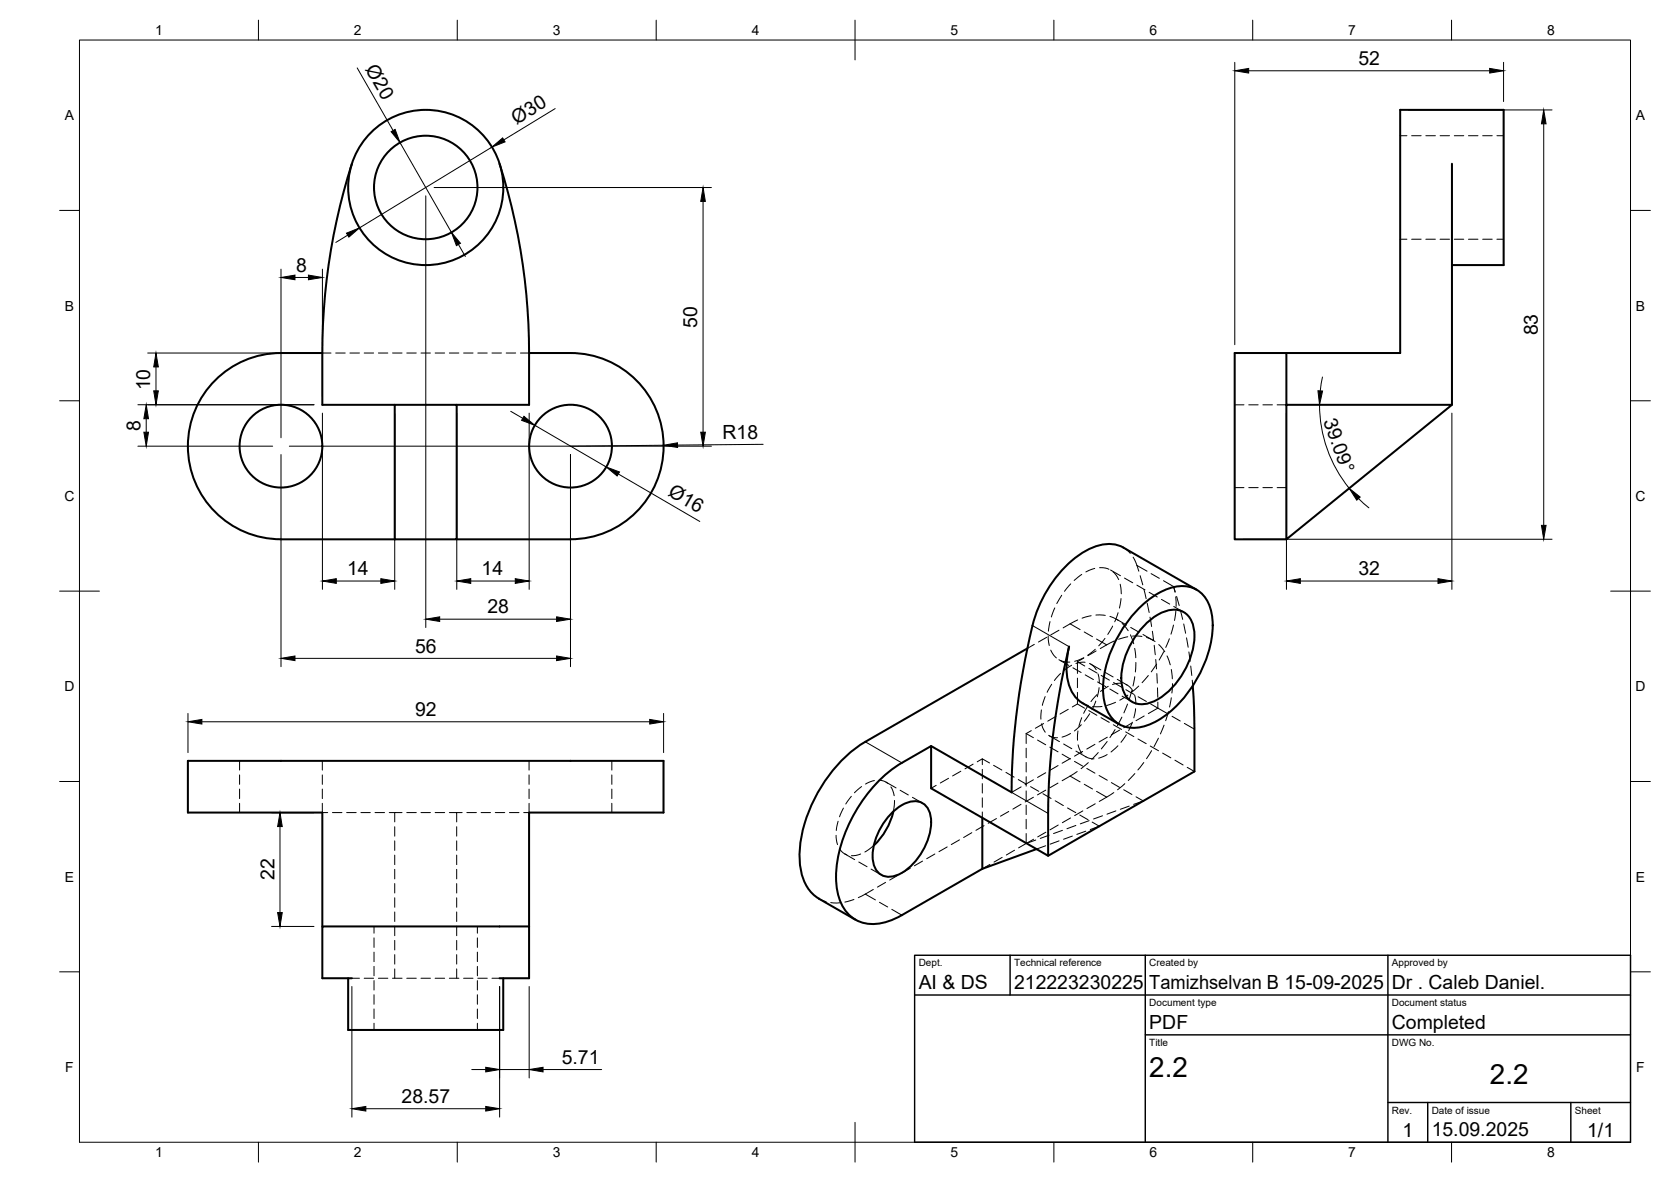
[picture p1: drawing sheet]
<svg xmlns="http://www.w3.org/2000/svg" width="420mm" height="297mm" viewBox="0 0 420 297" stroke-linecap="round" stroke-linejoin="round" font-family="sans-serif">
<!-- layer: Visible -->
<g fill="none" stroke="#000" stroke-width=".51">
<path d="M88.5 41.2a155.6 155.6 0 0 0-7.5 47.5v13h18.3M125.6 41.2a155.6 155.6 0 0 1 7.4 47.5v13h-18.2M365.1 41.2v60.5M365.1 66.6h13v-39h-26v61.1h-41.6v46.8h12.9M81 88.7h-10.4a23.4 23.4 0 0 0-23.4 23.4 23.4 23.4 0 0 0 23.4 23.4h28.7M133 88.7h10.5a23.4 23.4 0 0 1 23.4 23.4 23.4 23.4 0 0 1-23.4 23.4h-28.7M323.4 88.7v46.8l41.7-33.8h-41.7M99.3 101.7h15.5v33.8h-15.5zM286.1 153.2a17.6 17.6 0 0 1 10.7-5.9 7.4 7.4 0 0 1 7.8 6.6 25.6 25.6 0 0 1-4.2 17.6 24.9 24.9 0 0 1-12.2 10.9 7.5 7.5 0 0 1-10.5-6.1 25.6 25.6 0 0 1 4.1-17.6 31.9 31.9 0 0 1 4.3-5.5zM288 156.9a9.8 9.8 0 0 1 8.4-3.6 5.3 5.3 0 0 1 3.9 5.2 19.6 19.6 0 0 1-10.3 17.8 5.3 5.3 0 0 1-8-4.6 19.8 19.8 0 0 1 6-14.8zM300.9 148.2l-18.4-10.6a9 9 0 0 0-8.3 .2 28.8 28.8 0 0 0-13.3 15.5 121.4 121.4 0 0 0-4.7 21.2 166.1 166.1 0 0 0-1.8 24.6l-20.3-11.6M258.3 162.9l-40.7 23.5a36.5 36.5 0 0 0-16.6 28.7 12.7 12.7 0 0 0 4 10.1l.9 .6"/>
<path d="M299.9 172.4l.4 8.1v13.4l-36.8 21.2-29.4-17v-10.6a50.8 50.8 0 0 0-11.7 7.4 37.2 37.2 0 0 0-12.2 25.5 12.1 12.1 0 0 0 4.4 10.4 10.5 10.5 0 0 0 10.6 0l1.6-.8M281.4 182l-9.2-5.3a9.4 9.4 0 0 1-4-8.5l.1-2.7 .5-3a180.8 180.8 0 0 0-5.3 41.9v10.7M223.9 204.6a8.7 8.7 0 0 1 6.9-3.2 4.2 4.2 0 0 1 3.2 4 15.6 15.6 0 0 1-8.3 14.5 4.2 4.2 0 0 1-6.2-3.6 15.6 15.6 0 0 1 4.4-11.7zM224.6 204a17.3 17.3 0 0 1-4.9 8.4M247 205.5v12.8M247 218.3l-20.2 11.7M260.6 213.4l-13.6 4.9M81 232.8v-28.6h-33.8v-13h119.6v13h-33.8v28.6M205.9 225.8l9.2 5.3M87.5 245.8v13h39v-13M88.5 245.8h-7.5v-13h52v13h-7.4"/>
<circle cx="107" cy="47.1" r="19.5"/>
<circle cx="107.1" cy="47.1" r="13"/>
<circle cx="70.6" cy="112.1" r="10.4"/>
<circle cx="143.5" cy="112.1" r="10.4"/>
</g>
<!-- layer: Hidden -->
<g fill="none" stroke="#000" stroke-width=".25">
<path d="M352.1 34.1h1.7M354.9 34.1h2.4M358.5 34.1h2.4M362.1 34.1h2.4M365.7 34.1h2.3M369.2 34.1h2.4M372.8 34.1h2.4M376.4 34.1h1.7M352.1 60.1h1.7M354.9 60.1h2.4M358.5 60.1h2.4M362.1 60.1h2.4"/>
<path d="M365.7 60.1h2.3M369.2 60.1h2.4M372.8 60.1h2.4M376.4 60.1h1.7M81 88.7h2.2M84.4 88.7h2.4M88 88.7h2.4M91.6 88.7h2.3M95.1 88.7h2.4M98.7 88.7h2.4M102.3 88.7h2.4M105.9 88.7h2.3"/>
<path d="M109.4 88.7h2.4M113 88.7h2.4M116.6 88.7h2.3M120.1 88.7h2.4M123.7 88.7h2.4M127.3 88.7h2.4M130.9 88.7h2.1M310.5 101.7h2.3M314 101.7h2.4M317.5 101.7h2.4M321.1 101.7h2.3M282.5 137.6l1.7 1.5"/>
<path d="M310.5 122.5h2.3M314 122.5h2.4M317.5 122.5h2.4M321.1 122.5h2.3M263.5 159.8l.3 2.4M264 156.2l-.4 2.4M265.2 152.8l-.8 2.3M266.3 158.4l-2.1 1.2M267 149.6l-1.3 2.1M269.2 146.7l-1.5 1.9M271 155.8l-3.7 2M272 144.4l-1.9 1.5"/>
<path d="M274.4 154.7l-2.3 .6M275.3 142.8l-2.3 .9M275.5 154.6l2.4 .1M276.5 142.7l1.5 .1 .8 .3M279.1 154.9l2.1 1M279.2 143.2l2.5 1.5M279.8 157.3l-1.3 2.1M279.9 143.7l.6 .7 .8 1.3M280.8 155.6l2.5 1.5M281.1 154l-.8 2.3M281.7 146.8l.2 2.4M281.9 150.4l-.4 2.4"/>
<path d="M282.2 156.7l1.5 1.8M282.7 145.3l2.1 1.2M284.2 159.5l.9 2.3M284.3 157.7l2.1 1.2M284.8 159.9h2.3M284.9 140l.7 1.4 .7 2.1M285.9 147.1l2 1.1M286.7 144.7l.6 2.3M287.4 159.5l2.5 1.4M287.6 148.1l.6 2.3M288.5 151.6l.4 2.3M288.9 148.9l2.1 1.1"/>
<path d="M289.2 155.1l.4 2.3M289.8 158.6l.3 2.4M292 150.6l2.1 1.2M295.1 157.1l-.7 2.3M295.1 152.4l2.5 1.4M295.5 148.7l-.4-1.3 .3 1.4M295.6 150l.1 2.4M295.7 153.6l-.4 2.3M295.8 149.9l.7 2.3M296.8 153.3l.6 2.3M297.6 156.8l.5 2.3M260.1 161.9l-1.8 1"/>
<path d="M261.9 178.4l-.2 2.3M262.8 175.1l-.7 2.2M263.2 160.2l-2.1 1.1M264.2 163.4l.8 1.3 .6 .6M264.4 172l-1.1 2M266.3 165.8l2.4 1.4M266.6 166l1.5 .4h.9M266.7 169.3l-1.6 1.7M268.6 178.3l-2.1 1.1M269.5 167.2l-2 1.3M269.8 167.8l2 1.2M270.9 174v2.9l-1.3 .8"/>
<path d="M270.9 166.3v2.9M270.9 170.4v2.4M270.9 176.9l1.8 1.1M270.9 166.3l1.9 1.1M272.2 176.7l1.4 .6M272.5 165.3l-2.3 .9M272.5 165.4l-1.6 .9M272.8 166.4h-.9l-1.4 .3M272.9 169.6l2 1.2M273.6 177.3l-1.1 2M273.7 178.6l2.1 1.2M273.8 168l2.1 1.1"/>
<path d="M273.9 166.7l1.1 .8 .6 .8M274 179.4l-1.4 1.9M274.3 166.9l2.5 1.4M275.4 163.2l-1.9 1.5M275.5 176.2l-.9 2.1M275.6 163.6l-2 1.2M275.8 174.5l-1.5 1.8M276 171.4l2 1.2M276.1 169.4l.3 2.3M276.4 172.8l-.5 2.3M276.9 169.7l2.1 1.2M277.1 177.5l-2.4 .1"/>
<path d="M277.8 168.9l2.1 1.2M277.8 160.4l-1.5 1.9M278.7 172.5l-2 1.3M279.1 173.2l2 1.2M280 171.5l2 1.2M280.2 161.1l-3.6 1.9M280.5 176.5l-2.2 .8M280.9 170.7l2.5 1.5M282 171.7h-.8l-1.5 .3M282.2 174.9l2.4 1.5M283.1 173.3l2 1.2M283.1 172l1.1 .8 .6 .8"/>
<path d="M283.5 176.9l-.9 2.2M283.6 160l-2.3 .6M283.6 174.7l-2 1.3M284.6 173.6l-.7 2.2M285.3 174.7l.3 2.3M285.3 162.9l.3 2.4M285.3 170.1l-.4 2.3M285.5 178.1l-.4 2.3M285.6 166.5l-.1 2.4M286.2 175.1l2 1.2M286.3 172.4l-1.8 1.6M287.7 179.9l-2.1 1.2"/>
<path d="M288.3 160.2l2.1 1M288.7 169.8l-1.5 1.8M289.3 176.9l1.8 1.1M290.2 162.2l.3 2.3M290.6 165.7l.2 2.4M290.8 166.9l-1.3 1.9M290.9 169.3l.1 2.4M291 172.9l.1 2.3M291.1 176.4v1.6M291.1 178l-2.4 1.3M291.4 162l1.5 1.8M292.6 163.8l-1.1 2.1"/>
<path d="M293.4 164.8l.9 2.3M293.8 178.8l-.7 2.3M294 160.5l-.9 2.2M294.5 168.2l.3 2.4M294.5 175.4l-.4 2.3M294.8 171.8l-.1 2.4M298.3 160.3l.4 2.4M298.9 163.8l.4 2.4M299.4 167.4l.3 2.3M299.8 170.9l.1 1.5M60.2 191.2v2.3M60.2 194.7v2.4"/>
<path d="M60.2 198.3v2.4M81 191.2v2.3M81 194.7v2.4M81 198.3v2.4M133 191.2v2.3M133 194.7v2.4M133 198.3v2.4M153.8 191.2v2.3M153.8 194.7v2.4M153.8 198.3v2.4M216.6 197.7l-1.8 1.5M219.9 196.2l-2.3 .8"/>
<path d="M221 196.1l1.3 .2 .9 .6M222.8 196.5l2.5 1.5M224 197.7l.5 1 .3 1.3M226.3 198.6l2.1 1.2M235.4 197.4l-1.3 .7M238.5 195.6l-2.1 1.2M241.6 193.8l-2.1 1.2M244.7 192l-2.1 1.2M247 193.3v2.4M247 196.9v2.4M247 190.7l-1.3 .7M248.8 191.7l-1.8-1v1.5"/>
<path d="M249.8 192.3l2.1 1.2M252.9 194.1l2.1 1.2M256 195.9l2.1 1.2M256.8 197.7l-2.4 1.4M258 184.3v2.5M258 188v2.4M258 191.6v2.4M258 195.2v2.4M258 198.8v2.3M258 184.3l1.8 1.1M259.1 197.7l2.1 1.2M259.3 183.6l-1.3 .7"/>
<path d="M259.8 196l-2 1.2M260.9 186l2 1.2M261.9 181.9l.3 1 .6 1.1M262.2 199.5l2.1 1.1M262.4 181.8l-2.1 1.2M262.9 194.2l-2 1.2M262.9 198.6l-2 1.2M263.7 184.8l1.3 .5 .9 .1M263.9 184.9l2.5 1.5M264 187.8l2 1.1M265.5 180l-2.1 1.2M266 196.8l-2 1.2"/>
<path d="M266 192.4l-2 1.2M267.1 189.5l2 1.2M267.4 187l2.1 1.2M269.1 190.6l-2 1.2M269.2 184.3l-2.2 .9M270.2 191.3l2 1.2M270.5 188.8l2.6 1.4M270.8 193.9l-3.7 2.3M271 183.7l-.1 2.3M271.1 187.2l.3 1 .6 1.1M271.9 182.1l-1.7 1.6M272 180.3l-.7 2.2"/>
<path d="M272.2 188.8l-2 1.2M272.9 190.1l.8 .4 1.4 .2M273.3 193.1l2 1.2M273.6 191.7l-1.8 1.5M275.3 187.1l-2 1.1M276.1 189.1l-1.6 1.7M276.4 194.9l2 1.2M276.8 180.3l2.1 1.2M278.4 189.6l-2.2 .9M278.4 186.3l-1.5 1.9M278.4 185.3l-2 1.2M279.4 196.7l2.1 1.2"/>
<path d="M279.9 182.1l2.1 1.2M280.1 199.2l-3.7 2.2M280.4 183.4l-1.3 2M281.1 187.4l-1.7 1.6M281.5 183.5l-2.1 1.2M282.1 180.2l-1.1 2.1M282.6 198.5l2 1.2M282.8 196.9l-1.8 1.6M283 183.9l2.1 1.2M283.2 184.6l-1.3 1.9M284.6 181.7l-2 1.2M284.7 181.5l-.9 2.1"/>
<path d="M285.3 194.4l-1.6 1.7M286.1 185.7l2.1 1.2M287.6 191.6l-1.5 1.9M289.2 187.5l2.1 1.2M289.6 188.6l-1.3 2.1M291.3 185.5l-1.1 2.1M292.3 189.3l2.1 1.1M292.7 182.2l-.9 2.2M295.4 191l2.1 1.2M298.5 192.8l1.8 1.1M60.2 201.9v2.3M81 201.9v2.3h1.4"/>
<path d="M83.6 204.2h2.4M87.2 204.2h2.4M90.7 204.2h2.4M94.3 204.2h2.4M97.9 204.2h1.4M99.3 207.8v2.3M99.3 211.3v2.4M99.3 214.9v2.4M99.3 218.5v2.4M101.1 204.2h-1.8v2.4M102.3 204.2h2.4M105.9 204.2h2.3"/>
<path d="M109.4 204.2h2.4M113 204.2h1.8v2.4M114.8 207.8v2.3M114.8 211.3v2.4M114.8 214.9v2.4M114.8 218.5v2.4M114.8 204.2h1.4M117.4 204.2h2.4M121 204.2h2.3M124.5 204.2h2.4M128.1 204.2h2.4M133 201.9v2.3h-1.3"/>
<path d="M153.8 201.9v2.3M210.2 209.9l.4 2.3M210.7 206.4l-.4 2.3M211.1 213.3l.8 1 1 .5M212.1 203.1l-1 2.2M212.4 214.6l2.5 1.4M214.1 200.1l-1.4 1.9M215.9 216.6l2.1 1.2M216.4 214.6l-1.2 .4h-1.1M219 218.4l2.6 1.5M219.7 212.4l-2.2 1.7M224.9 201.2l-.3 2.7"/>
<path d="M225.8 220l-2.1 1.2M228.9 218.2l-2.1 1.2M229.4 200.4l2.6 1.4M232 216.4l-2.1 1.2M235.1 214.6l-2.1 1.2M238.2 212.8l-2.1 1.2M241.3 211.1l-2.1 1.1M244.3 209.3l-2 1.2M247 200.5v2.4M247 204.1v1.4M247.4 207.5l-2 1.2M248.9 217.2l-1.9 1.1"/>
<path d="M250.5 205.7l-2 1.2M252 215.5l-2.1 1.1M253.6 203.9l-2 1.2M255.1 213.7l-2.1 1.2M256.7 202.1l-2 1.2M258 202.3v2.4M258 205.9v2.4M258 209.5v2.5M258 212l-1.9 1.1M259.8 200.3l-2 1.2M259.9 210.9l-1.9 1.1M260.4 211.1l-2.4 .9"/>
<path d="M262.9 212.5l-2.3 .9M263 209.1l-2.1 1.2M263.8 209.9l-2.2 .8M265.3 201.2l2.1 1.2M266.1 207.3l-2.1 1.2M266.3 211.3l-2.2 .8M267.1 208.7l-2.2 .8M268.4 203l2.1 1.2M269.2 205.6l-2.1 1.1M269.6 210.1l-2.2 .8M270.5 207.4l-2.2 .9M271.5 204.8l2.1 1.2"/>
<path d="M272.3 203.8l-2.1 1.2M273 208.9l-2.2 .8M273.9 206.2l-2.3 .8M274.6 206.6l1.8 1-2.3 .9M275.4 202l-2.1 1.2M277.2 205l-2.2 .8M280.6 203.8l-2.3 .8M283.9 202.6l-2.2 .8M285.6 200.2l1.9 1.1-2.4 .8M94 232.8v1.7M94 235.7v2.4M94 239.3v2.4"/>
<path d="M99.3 222v2.4M99.3 225.6v2.4M99.3 229.2v2.4M99.3 232.8v2.3M99.3 236.3v2.4M99.3 239.9v2.4M114.8 222v2.4M114.8 225.6v2.4M114.8 229.2v2.4M114.8 232.8v2.3M114.8 236.3v2.4M114.8 239.9v2.4"/>
<path d="M120 232.8v1.7M120 235.7v2.4M120 239.3v2.4M205.9 225.8l1.8 .8M208.9 226.8l2.3 .1M214.7 226l-2.3 .7M219.6 223.5l-3.8 2.1M222.7 221.7l-2.1 1.2M88.5 245.8h1.9M91.6 245.8h2.3M94 242.9v2.3M94 246.4v2.4"/>
<path d="M94 250v2.4M94 253.6v2.4M94 257.1v1.7M95.1 245.8h2.4M98.7 245.8h2.4M99.3 243.5v2.3M102.3 245.8h2.4M105.9 245.8h2.3M109.4 245.8h2.4M113 245.8h2.4M114.8 243.5v2.3M116.6 245.8h2.3"/>
<path d="M120 242.9v2.3M120 246.4v2.4M120 250v2.4M120 253.6v2.4M120 257.1v1.7M120.1 245.8h2.4M123.7 245.8h1.9"/>
</g>
<!-- layer: Hidden Narrow -->
<g fill="none" stroke="#000" stroke-width=".25">
<path d="M269.1 156.8l2.5 1.4M272.6 158.8l2.1 1.2M285.9 142.1l2.5 1.4M289.4 144.2l2.1 1.1M292.5 145.9l2.6 1.5M275.7 160.6l2.6 1.5M291.1 178l2.6 1.4M269.1 195l2.5 1.5M272.6 197.1l2.1 1.2M275.7 198.9l2.6 1.4M294.7 180l2.1 1.2M297.8 181.8l2.5 1.4"/>
<path d="M217.6 224.7l2.5 1.5M221.1 226.7l2.1 1.2M224.2 228.5l2.6 1.5"/>
</g>
<!-- layer: Visible Narrow -->
<path d="M259.6 157.2l9.2 5.3M217.6 186.4l9.2 5.3M254.4 199.1l9.1 5.3" fill="none" stroke="#000" stroke-width=".25"/>
<!-- layer: BORDER -->
<g fill="none" stroke="#000" stroke-width=".25">
<path d="M20 10.1h390v276.9h-390zM65 5.1v5M115 5.1v5M165 5.1v5M215 5.1v10M265 5.1v5M315 5.1v5M365 5.1v5M15 52.9h5M410 52.9h5M15 100.7h5M410 100.7h5"/>
<path d="M15 148.6h10M405 148.6h10M15 196.4h5M410 196.4h5M15 244.2h5M410 244.2h5M65 287v5M115 287v5M165 287v5M215 282.1v9.9M265 287v5M315 287v5"/>
<path d="M365 287v5"/>
</g>
<!-- layer: TITLEBLOCK -->
<path d="M230 240.1h180v46.9h-180zM230 250h180M254 240.1v9.9M288 240.1v46.9M349 240.1v46.9M288 260.1h122M349 277.1h61M359 277.1v9.9M395 277.1v9.9" fill="none" stroke="#000" stroke-width=".36"/>
<!-- layer: FD_Dimensions -->
<g fill="none" stroke="#000" stroke-width=".25">
<path d="M89.8 17.1l9 15.7M310.5 15.7v70.9M314 17.8h60.6M378.1 15.7v9.8M100.6 35.8l12.9 22.6M123.7 37l-33.3 20.3M139.6 27.3l-12.9 7.8M354.2 27.6h36M388.2 31.1v100.9M87.4 59.1l-3 1.8M107.1 49.2v108.5M109.2 47.1h69.7"/>
<path d="M176.8 50.6v58M70.7 67.6v42.4M74.2 69.7h3.4M81.1 67.6v32M115.3 61.4l1.7 3.1M37.1 88.7h41.9M39.2 92.2v6M332.5 94.7l-.5 3.5M34.7 112.1h33.9M34.7 101.7h44.3M36.8 105.2v3.4M70.7 114.2v53.3"/>
<path d="M72.7 112.1h106.2M81.1 103.8v44.3M99.3 103.8v44.3M114.9 103.8v44.3M128.4 103.4l3 1.7M133.1 103.8v44.3M134.5 106.9l17.9 10.5M143.4 114.2v53.3M155.5 119.1l20.5 11.9M166.9 111.9l-23.5 .2M191.9 111.7l-21.6 .2M323.5 103.8v44.3"/>
<path d="M331.8 101.7a33.3 33.3 0 0 0 7.4 21M365.1 103.8v44.3M312.6 135.5h77.6M341.6 125.3l2.6 2.3M84.6 146h11.2M110.6 155.6h29.4M118.4 146h11.2M327 146h34.6M47.3 179.3v9.8M74.2 165.4h65.8M166.9 179.3v9.8M50.8 181.4h112.6"/>
<path d="M68.3 204.2h10.7M70.4 207.7v21.6M68.3 232.8h10.7M88.5 247.9v32.8M125.6 247.9v32.8M133.1 247.9v23M92 278.6h30.1M118.6 268.8h3.5M125.6 268.8h7.5M136.5 268.8h14.8"/>
</g>
<g fill="#000" stroke="#000" stroke-width=".25">
<path d="M310.5 17.8l3.5-.6v1.2zM374.6 17.2l3.5 .6-3.5 .6zM98.3 33.1l1.1-.6 1.2 3.3zM123.7 37l2.7-2.3 .6 1zM388.2 27.6l.5 3.5h-1.1zM87.1 58.6l3.3-1.3-2.7 2.3zM176.8 47.1l.6 3.5h-1.2zM70.7 69.7l3.5-.6v1.2zM77.6 69.1l3.5 .6-3.5 .6zM113.5 58.4l2.3 2.7-1 .6zM38.7 98.2h1.1l-.6 3.5zM39.2 88.7l.6 3.5h-1.1z"/>
<path d="M331.4 98.2l1.1 .1-.7 3.4zM36.2 108.6h1.1l-.5 3.5zM36.8 101.7l.5 3.5h-1.1zM131.7 104.6l2.8 2.3-3.4-1.3zM152.4 117.4l3.4 1.2-.6 1zM166.9 111.9l3.4-.6 .1 1.1zM176.2 108.6h1.2l-.6 3.5zM339.2 122.7l2.8 2.2-.9 .8zM387.6 132h1.1l-.5 3.5zM81.1 146l3.5-.6v1.2zM95.8 145.4l3.5 .6-3.5 .6zM107.1 155.6l3.5-.6v1.2z"/>
<path d="M114.9 146l3.5-.6v1.2zM129.6 145.4l3.5 .6-3.5 .6zM140 155l3.4 .6-3.4 .6zM323.5 146l3.5-.6v1.2zM361.6 145.4l3.5 .6-3.5 .6zM70.7 165.4l3.5-.5v1.1zM140 164.9l3.4 .5-3.4 .6zM47.3 181.4l3.5-.6v1.2zM163.4 180.8l3.5 .6-3.5 .6zM70.4 204.2l.6 3.5h-1.2zM69.8 229.3h1.2l-.6 3.5zM88.5 278.6l3.5-.5v1.1z"/>
<path d="M122.1 278.1l3.5 .5-3.5 .6zM122.1 268.2l3.5 .6-3.5 .6zM133.1 268.8l3.4-.6v1.2z"/>
</g>
<g font-size="7">
<text x="289" y="270.6">2.2</text>
<text x="374.6" y="272.3">2.2</text>
</g>
<g font-size="4.9">
<text x="91.7" y="17.3" transform="rotate(60 91.7 17.3)">Ø20</text>
<text x="341.6" y="16.3">52</text>
<text x="129.9" y="31.4" transform="rotate(-31 129.9 31.4)">Ø30</text>
<text x="74.5" y="68.3">8</text>
<text x="175.3" y="82.3" transform="rotate(-90 175.3 82.3)">50</text>
<text x="386.7" y="84.3" transform="rotate(-90 386.7 84.3)">83</text>
<text x="37.8" y="98.1" transform="rotate(-90 37.8 98.1)">10</text>
<text x="332.7" y="105.7" transform="rotate(70 332.7 105.7)">39.09°</text>
<text x="35.3" y="108.3" transform="rotate(-90 35.3 108.3)">8</text>
<text x="181.7" y="110.3" transform="rotate(-1 181.7 110.3)">R18</text>
<text x="167.7" y="124.5" transform="rotate(30 167.7 124.5)">Ø16</text>
<text x="87.3" y="144.6">14</text>
<text x="121.1" y="144.6">14</text>
<text x="341.6" y="144.6">32</text>
<text x="122.6" y="154.1">28</text>
<text x="104.4" y="164">56</text>
<text x="104.4" y="179.9">92</text>
<text x="69" y="221.2" transform="rotate(-90 69 221.2)">22</text>
<text x="231" y="248.5">AI &amp; DS</text>
<text x="255" y="248.5">212223230225</text>
<text x="289" y="248.5">Tamizhselvan B 15-09-2025</text>
<text x="350" y="248.5">Dr . Caleb Daniel.</text>
<text x="289" y="258.6">PDF</text>
<text x="350" y="258.6">Completed</text>
<text x="141.2" y="267.3">5.71</text>
<text x="101" y="277.2">28.57</text>
<text x="352.6" y="285.7">1</text>
<text x="360" y="285.5">15.09.2025</text>
<text x="399.1" y="285.7">1/1</text>
</g>
<g font-size="3.5">
<text x="39" y="8.8">1</text>
<text x="89" y="8.8">2</text>
<text x="139" y="8.8">3</text>
<text x="189" y="8.8">4</text>
<text x="239" y="8.8">5</text>
<text x="289" y="8.8">6</text>
<text x="339" y="8.8">7</text>
<text x="389" y="8.8">8</text>
<text x="16.3" y="30.2">A</text>
<text x="411.3" y="30.2">A</text>
<text x="16.3" y="78">B</text>
<text x="411.3" y="78">B</text>
<text x="16.2" y="125.9">C</text>
<text x="411.2" y="125.9">C</text>
<text x="16.2" y="173.7">D</text>
<text x="411.2" y="173.7">D</text>
<text x="16.3" y="221.6">E</text>
<text x="411.3" y="221.6">E</text>
<text x="16.4" y="269.4">F</text>
<text x="411.4" y="269.4">F</text>
<text x="39" y="290.8">1</text>
<text x="89" y="290.8">2</text>
<text x="139" y="290.8">3</text>
<text x="189" y="290.8">4</text>
<text x="239" y="290.8">5</text>
<text x="289" y="290.8">6</text>
<text x="339" y="290.8">7</text>
<text x="389" y="290.8">8</text>
</g>
<g font-size="2.5">
<text x="231" y="242.9">Dept.</text>
<text x="255" y="242.9">Technical reference</text>
<text x="289" y="242.9">Created by</text>
<text x="350" y="242.9">Approved by</text>
<text x="289" y="252.8">Document type</text>
<text x="350" y="252.8">Document status</text>
<text x="289" y="262.9">Title</text>
<text x="350" y="262.9">DWG No.</text>
<text x="350" y="279.9">Rev.</text>
<text x="360" y="279.9">Date of issue</text>
<text x="396" y="279.9">Sheet</text>
</g>
</svg>
